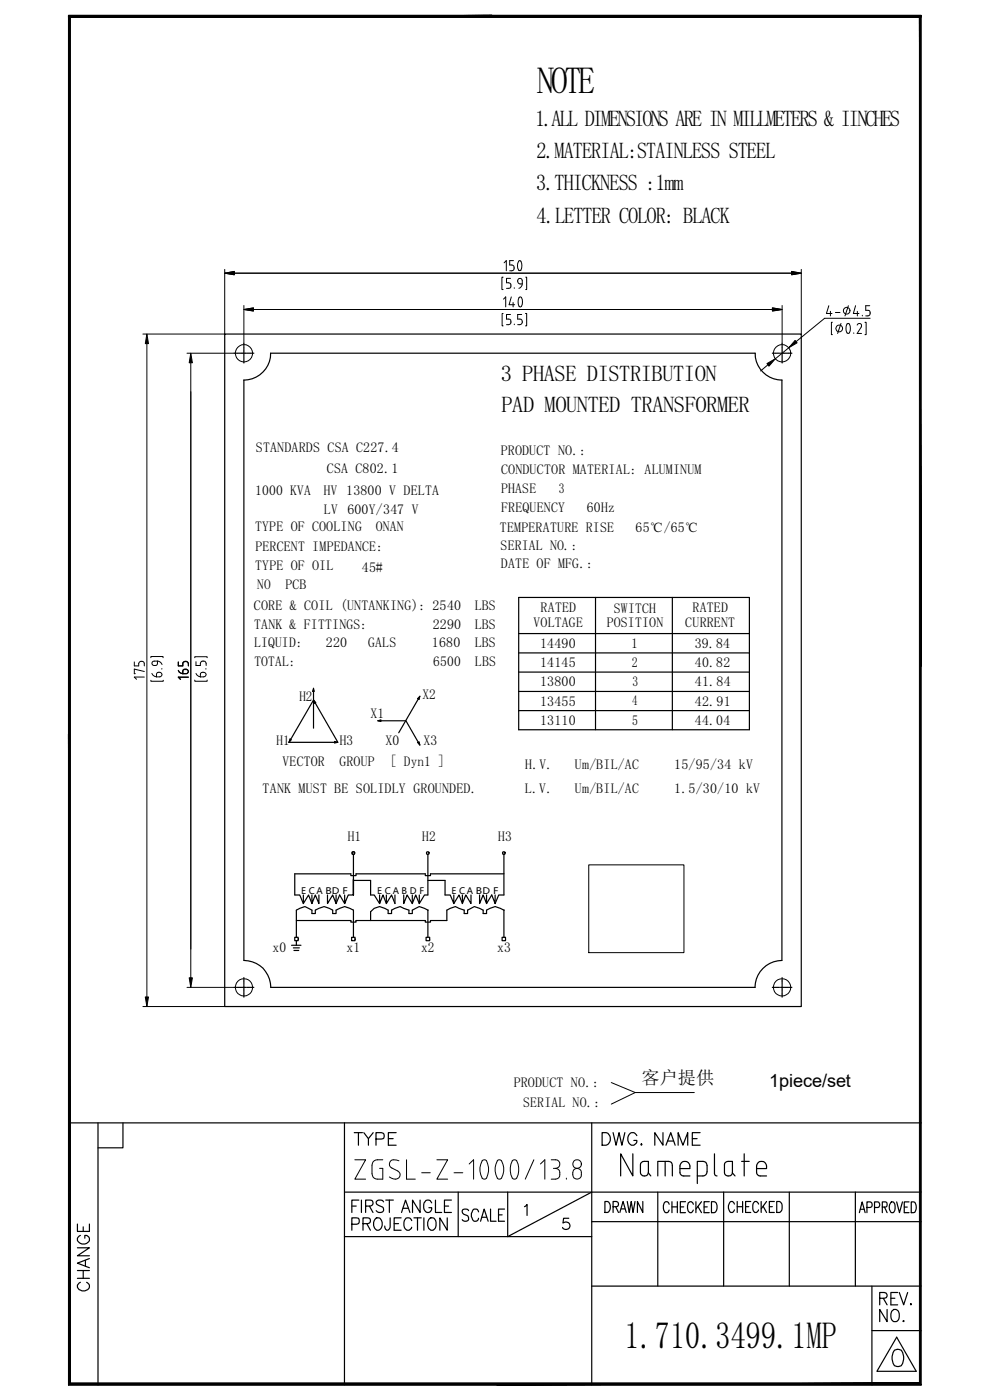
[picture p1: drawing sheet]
<svg xmlns="http://www.w3.org/2000/svg" width="210mm" height="297mm" viewBox="0 0 210 297" stroke-linecap="round" stroke-linejoin="round" font-family="sans-serif">
<g fill="none" stroke="#000" stroke-width=".25">
<path d="M14.5 3.3v290.5h180.9M47.7 70.9h122.3v142.6h-122.3zM49.7 74.9h.5M50.3 74.9h.1M50.5 74.9h.6M51.2 74.9h.2M51.4 74.9h.7M51.7 72.9v.5M51.7 73.5v.1M51.7 73.7v.6M51.7 74.4v.1M51.7 74.6v.6"/>
<path d="M51.7 75.4h.1M51.7 75.6v.6M51.7 76.3v.1M51.7 76.5v.5M52.2 74.9h.1M52.4 74.9h.6M53.1 74.9h.1M53.3 74.9h.5M163.8 74.9h.6M164.5 74.9h.1M164.7 74.9h.6M165.4 74.9h.1"/>
<path d="M165.6 74.9h.6M165.9 72.9v.5M165.9 73.5v.1M165.9 73.7v.6M165.9 74.4v.1M165.9 74.6v.6M165.9 75.4h.1M165.9 75.6v.6M165.9 76.3v.1M165.9 76.5v.5M166.3 74.9h.1M166.5 74.9h.6"/>
<path d="M167.2 74.9h.1M167.4 74.9h.6M51.7 80.6a5.7 5.7 0 0 0 5.7-5.7h102.8a5.7 5.7 0 0 0 5.7 5.7M51.7 80.6v123.2a5.6 5.6 0 0 1 5.7 5.7M165.9 80.6v123.2a5.8 5.8 0 0 0-5.8 5.7M110 126.7h49v28.1h-49zM110 134.4h49M110 138.5h49M126.3 126.7v28.1M142.6 126.7v28.1M37.8 142.2a1.43 1.43 0 0 0 2.1 .5 .56 .56 0 0 0-.5-.7 .56 .56 0 0 0-.6 .5v.4M37.8 140.5v.8h1v-.5a.6 .6 0 0 1 .6-.5 .6 .6 0 0 1 .6 .5v.5"/>
<path d="M40 143.7h-2.2l.5 .4M66.5 148.5l5.2 9h-10.4zM66.5 146.7v7.8M80.1 152.9h6l3 5.2M89.1 147.7l-4.5 7.7M110 142.6h49M110 146.7h49M110 150.7h49M62.5 198.8h.7v.8h-.7zM62.9 198.8v-5.7l1.8-.8 1.5 .8v.7h.7v-.7l1.8-.8 1.9 .8v.7h.7v-.7l1.8-.8 1.9 .8v5.7M62.9 199.6v.9M64.3 189.9v1.8"/>
<path d="M66.2 189.9v1.8l.7-1.8 .7 1.8v-1.8M69.5 189.9v1.8l1.1-1.8 .7 1.8v-1.8M71.3 191.7l.8-1.8 1 1.8M74.6 198.8h.7v.8h-.7zM74.7 180.8h.5v.4h-.5zM75 181.3v8.6v-3.3v3.3h-1.1l-.8 1.8v-1.8M75 186.8h3.6v3.1h.8l1.1 1.8M80.5 189.9v1.8l.7-1.8 .8 1.8 1.1-1.8 .7 1.8v-1.8M82 189.9v1.8M87.5 189.9v1.8M88.9 189.9v1.8M90.4 198.8h.7v.8h-.7z"/>
<path d="M90.5 180.8h.5v.4h-.5zM90.8 193.1l-1.9-.8-1.4 .8v.7h-.8v-.7l-1.8-.8-1.8 .8v.7h-.8v-.7l-1.8-.8-1.1 .4-.8 .7v1.9M90.8 181.3v8.6h-.8l-1.1 1.8-.7-1.8-.7 1.8-1.1-1.8-.8 1.8v-1.8M90.8 186.8h3.6v3.1h1.1l.8 1.8v-1.8M90.8 193.1v5.7M90.8 193.1h.1M98.1 189.9v1.8M99.9 189.9v1.8l-1.1-1.8-.7 1.8-.7-1.8-1.1 1.8M101.7 189.9v1.8l.8-1.8 .7 1.8v-1.8M105 189.9v1.8l-.7-1.8-1.1 1.8M106.5 198.8h.7v.8h-.7zM106.6 180.8h.5v.4h-.5z"/>
<path d="M106.9 193.1l-1.9-.8-1.8 .8v.7h-.7v-.7l-1.9-.8-1.4 .8v.7h-.7v-.7l-1.9-.8-1.8 .8v2.2h-3.5v.3h-1.1v-.3h-14.7v.3h-1.1v-.3h-11.5M106.9 185.4h-15.6v.4h-1.1v-.4h-14.7v.4h-1.1v-.4h-11.9v4.5h1.1l.7 1.8 1.1-1.8 .8 1.8M106.9 181.3v8.6h-1.1l-.8 1.8M106.9 193.1h.1M106.9 193.1v5.7M49.7 209.5h.5M50.3 209.5h.1M50.5 209.5h.6M51.2 209.5h.2M51.4 209.5h.7M51.7 207.4v.5M51.7 208v.2"/>
<path d="M51.7 208.2v.6M51.7 209h.1M51.7 209.2v.6M51.7 209.9v.1M51.7 210.1v.6M51.7 210.8v.1M51.7 211v.5M52.2 209.5h.1M52.4 209.5h.6M53.1 209.5h.1M53.3 209.5h.5M57.4 209.5h102.8"/>
<path d="M61.8 200.5h2M62.2 201.1h1.3M62.4 201.6h1M163.8 209.5h.6M164.5 209.5h.1M164.7 209.5h.6M165.4 209.5h.1M165.6 209.5h.6M165.9 207.4v.5M165.9 208v.2M165.9 208.2v.6M165.9 209h.1"/>
<path d="M165.9 209.2v.6M165.9 209.9v.1M165.9 210.1v.6M165.9 210.8v.1M165.9 211v.5M166.3 209.5h.1M166.5 209.5h.6M167.2 209.5h.1M167.4 209.5h.6M14.5 238.2h180.9M20.8 238.2v55.6M26.1 238.2v5.3h-5.3"/>
<path d="M73.1 238.2v55.6M125.5 238.2v55.6M16.4 259.7v1.5h2.6v-1.5M73.1 252.9h122.3M74.6 259.7l1.4-.1 .2-.4-.2-.8h-1.4v2.6M74.6 255.9h1M75.1 240.3h1.8M76 240.3v2.7M76.1 254.6h-1.5v2.6M76.7 254.6v2.6M77 259.6l1.4-.1 .2-.4-.1-.5-.5-.2h-1v2.6M77.2 240.3l.9 1.3v1.4"/>
<path d="M77.6 255.9h1l.3-.2a.63 .63 0 0 0 .2-.7 .63 .63 0 0 0-.5-.4h-1v2.6M77.8 259.6l.8 1.4M78.4 255.9l.7 1.3M79.2 240.3l-1.1 1.3M79.7 258.4a.91 .91 0 0 1 1.4 .9 1.22 1.22 0 0 1-1.2 1.7 1.65 1.65 0 0 1-.2-2.6zM79.8 241.6h1.5a.73 .73 0 0 0 .2-.8 .73 .73 0 0 0-.6-.5h-1.1v2.7M81.4 255a.85 .85 0 0 0-.9-.4 .85 .85 0 0 0-.7 .6 2.52 2.52 0 0 0 1.5 1 .63 .63 0 0 1-.5 1h-.5l-.5-.4M81.8 254.6h1.6M82.4 241.6h1M82.6 254.6v2.6M82.8 258.4v2a.73 .73 0 0 1-.8 .6l-.3-.3-.1-.6M83.6 259.6h.9"/>
<path d="M84 240.3h-1.6v2.7h1.6M85.1 258.4h-1.5v2.6h1.5M85.2 257.2l.8-2.6 1 2.6M85.5 256.3h1.2M87.3 259a.85 .85 0 0 0-1-.6 .85 .85 0 0 0-.6 .9 1.18 1.18 0 0 0 1.1 1.7l.5-.6M87.8 258.4h1.6M88.6 258.4v2.6M89.1 254.6v2.6l-1.6-2.6v2.6M89.9 258.4v2.6M91.2 258.4h.7a1.62 1.62 0 0 1 0 2.6 1.18 1.18 0 0 1-1.2-1.7zM91.6 255.2a.87 .87 0 0 0-1.1-.6 .87 .87 0 0 0-.6 1 1.22 1.22 0 0 0 1.1 1.6 .93 .93 0 0 0 .6-1h-.6M92.4 254.6v2.6h1.3"/>
<path d="M94.3 255.9h.9M94.9 258.4v2.6l-1.6-2.6v2.6M95.8 254.6h-1.5v2.6h1.5M97.2 252.9v9.4M99.4 256.8a.73 .73 0 0 0-.8-.3 .73 .73 0 0 0-.6 .6l.4 .5 .7 .3a.71 .71 0 0 1 .2 1 .71 .71 0 0 1-1.1 .1l-.2-.3M101.5 257.1l-.1-.3a.72 .72 0 0 0-1-.2 1.72 1.72 0 0 0 .2 2.5l.7-.1 .2-.6M101.9 259.1l.8-2.6 .8 2.6M102.2 258.2h1M104.1 256.5v2.6h1.1M105.7 257.7h.8M107 256.5h-1.3v2.6h1.3M107.7 252.9v9.4l17.8-9.4"/>
<path d="M111.3 256l.5-.5v2.4M120.6 258.4h-1.1l-.1 1.1a.84 .84 0 0 1 1.3-.1 .84 .84 0 0 1-.1 1.3 .84 .84 0 0 1-1.3-.3M125.5 259.2h69.9M127.7 240.3h.9a1.42 1.42 0 0 1 .9 1.3 1.42 1.42 0 0 1-.9 1.4h-.9zM128.3 254.9h.6a1.4 1.4 0 0 1 0 2.3h-.6zM130 256h.8a.56 .56 0 0 0 .4-.6 .56 .56 0 0 0-.4-.5h-.8v2.3M130 240.3l.7 2.7 .6-2.7 .6 2.7 .6-2.7M130.6 256l.6 1.2M131.5 257.2l.7-2.3 .6 2.3M131.7 256.5h.8M133.1 254.9l.4 2.3 .4-2.3 .4 2.3 .4-2.3M134.2 244.8v4.7l-2.5-4.7v4.7"/>
<path d="M135.1 240.9a.98 .98 0 0 0-1.1-.6 .98 .98 0 0 0-.8 1 1.26 1.26 0 0 0 1.3 1.7 .97 .97 0 0 0 .6-1.1h-.6M136.1 242.7l.1 .1-.1 .2-.2-.2zM136.1 246.6l.2-.2h1.2v2.3a.85 .85 0 0 1-.8 .8 .85 .85 0 0 1-.9-.8v-1.6zM136.4 254.9v2.3l-1.2-2.3v2.3M137.5 248.8l.5 .7M139.5 249.5v-3.1h2.2a.76 .76 0 0 1 .9 .9v2.2M139.5 252.9v19.9M140.6 240.3v2.7l-1.7-2.7v2.7M141.1 246.4v3.1M141.3 243l1-2.7 .9 2.7M141.6 242.1h1.3M141.9 255.5a.57 .57 0 0 0-.5-.6 .57 .57 0 0 0-.6 .6v1.2a.57 .57 0 0 0 .6 .6 .57 .57 0 0 0 .5-.6"/>
<path d="M142.5 254.9v2.4M142.5 256h1.2M143.7 254.9v2.4M143.8 243v-2.7l1.1 2.7 1-2.7v2.7M144.2 247.9h2.1a1.11 1.11 0 0 0-.7-1.5 1.11 1.11 0 0 0-1.4 1v1.3a.79 .79 0 0 0 .8 .8h1.3M144.3 256h.7M145.4 254.9h-1.1v2.4h1.1M146.9 241.6h1M147.1 255.5a.57 .57 0 0 0-.6-.6 .57 .57 0 0 0-.6 .6l-.1 .3a1.04 1.04 0 0 0 .8 1.5l.5-.6M147.6 254.9v2.4M147.9 249.5h1.2a.87 .87 0 0 0 .9-.9v-1.3a.81 .81 0 0 0-.9-.9h-1.2v4.7M148 255.9l.8 1.4"/>
<path d="M148.5 240.3h-1.6v2.7h1.6M148.8 254.9l-1.2 1.6M149.4 256h.6M150.5 254.9h-1.1v2.4h1.1M150.9 254.9h.6a1.39 1.39 0 0 1 0 2.4h-.6zM151.6 244.8v4.2v.3l.5 .2M153.5 252.9v19.9M153.9 246.6l.5-.2h1v2.3a.85 .85 0 0 1-.9 .8 .85 .85 0 0 1-.8-.8v-1.6zM155.4 248.8l.5 .7M155.8 255.4a.6 .6 0 0 0-.9-.4 1.58 1.58 0 0 0 .1 2.2 .66 .66 0 0 0 .8-.5M156.4 254.9v2.3M156.4 256h1.1"/>
<path d="M157.3 246.4h1.6M157.5 254.9v2.3M157.9 244.8v4.7M158.2 256h.6M159.3 254.9h-1.1v2.3h1.1M160.5 247.9h2.1a1.11 1.11 0 0 0-.7-1.5 1.11 1.11 0 0 0-1.4 1v1.3a.8 .8 0 0 0 .7 .8h1.4M160.9 255.4a.62 .62 0 0 0-.9-.4 1.78 1.78 0 0 0 .1 2.2 .74 .74 0 0 0 .8-.5M161.5 254.9v2.3M161.9 255.9l.7 1.3M162.6 254.9l-1.1 1.6M163.2 256h.6M164.3 254.9h-1.1v2.3h1.1"/>
<path d="M164.8 254.9h.6a1.46 1.46 0 0 1 0 2.3h-.6zM167.4 252.9v19.9M181.4 252.9v19.9M182.3 257.3l.6-2.3 .6 2.3M182.5 256.5h.8M183.9 256.2l.9-.1a.64 .64 0 0 0-.2-1.1h-.7v2.3M185.5 256.2h.7a.64 .64 0 0 0 .4-.6 .64 .64 0 0 0-.4-.6h-.7v2.3M187.2 256.1h.6a.61 .61 0 0 0 .4-.6 .61 .61 0 0 0-.4-.5h-.6v2.3M187.6 256.1l.6 1.2M189 255.1l.1-.1a.68 .68 0 0 1 .8 .9l-.1 .8a.55 .55 0 0 1-.8 .5l-.2-.3a1.66 1.66 0 0 1 .2-1.8zM190.2 255l.6 2.3 .6-2.3M191.8 256.1h.6"/>
<path d="M192.8 255h-1v2.3h1M193.3 255l.8 .1 .3 .8-.1 .8-.2 .5-.3 .1h-.5zM16.4 264.7h2.6l-2.6 1.7h2.6M16.4 271.2h2.6M16.4 269.5h2.6M17.1 272a.84 .84 0 0 0-.7 .9 .84 .84 0 0 0 .7 .8 1.13 1.13 0 0 0 1.3 0 1.13 1.13 0 0 0 .4-1.3l-.4-.4M17.1 262.1a.86 .86 0 0 0-.5 1.3 1.43 1.43 0 0 0 2.4-.2 .89 .89 0 0 0-.6-1.1h-.4v.6M17.7 260.3v.9M17.7 269.5v1.7M18.1 267.4v1.2M19 267l-2.6 1 2.6 .9M73.1 262.3h52.4"/>
<path d="M125.5 272.8h69.9M185 272.8v21M186.6 275.4l1.4-.1a.63 .63 0 0 0 0-1l-1.4-.1v2.6M187.4 275.4l.8 1.4M188.2 277.8v2.6l-1.6-2.6v2.6M189 275.4h.8M189.2 278.1l.4-.3a1.12 1.12 0 0 1 1.2 1.6 .9 .9 0 0 1-.9 1 .9 .9 0 0 1-.9-1zM190.4 274.2h-1.4v2.6h1.4M190.8 274.2l.9 2.6 .8-2.6M193.2 276.6l.1 .1-.1 .1zM185 282.3h10.4M189.7 286.4a1.19 1.19 0 0 1 1.8 .5 2.93 2.93 0 0 1-.3 2.8 1.19 1.19 0 0 1-1.8-.5 2.9 2.9 0 0 1 .3-2.8z"/>
<path d="M190.2 283.7l4.2 7.2h-8.4zM191.5 280.3l.2-.1 .1 .1z"/>
</g>
<path d="M14.5 3.5h180.9M14.7 3.3v290.5" fill="none" stroke="#000" stroke-width=".42"/>
<g fill="none" stroke="#000" stroke-width=".21">
<path d="M14.5 3.3h89.9l-89.9 .4zM14.5 3.7l89.9-.4h91l-.4 .4zM14.5 3.3l.4 .4v289.7l-.4-137.7zM14.5 3.3h89.9l-89.5 .4zM14.9 3.7l89.5-.4h91v.4zM195 3.7l.4 137.7v152.4l-.4-.4zM195.4 3.3v138.1l-.4-137.7zM47.7 58l2-.4v.7zM47.7 57.1v13.8h-17.4M49.7 58h118.2M106.7 58.8h-.2v2.6h.2M106.9 55.8l.5-.5v2.1"/>
<path d="M108.3 59.1h-.9v.9h.5a.61 .61 0 0 1 .5 .6 .61 .61 0 0 1-.5 .6h-.5M108.9 55.3h-.8v.9h.5a.63 .63 0 0 1 .5 .6 .63 .63 0 0 1-.5 .6h-.5M110.2 55.3h.1a1.66 1.66 0 0 1 0 2.1h-.1a1.66 1.66 0 0 1 0-2.1zM111.5 58.8h.2v2.6h-.2M167.9 57.6l2.1 .4-2.1 .3zM170 57.1v13.8M31.2 70.9l.3 2h-.7zM31.2 72.9v138.6M39.7 74.9h10M40.5 74.9l.3 2.1h-.7zM40.5 77v130.4M51.7 65.7l2.1-.4v.7z"/>
<path d="M51.7 64.8v8.1M51.8 65.7l2-.4v.7zM53.8 65.7h110.1M106.7 66.5h-.2v2.6h.2M106.8 63.5l.5-.5v2.1M108.3 66.7h-.9v1h.5a.61 .61 0 0 1 .5 .6 .61 .61 0 0 1-.5 .6h-.5M108.5 63l-.5 1.6h1.2M108.8 64.2v.9M109.1 61v.2M109.1 68.7v.2M110.1 63.1l.3-.1a1.66 1.66 0 0 1 0 2.1h-.1a1.61 1.61 0 0 1-.2-2zM110.7 66.7h-.9v1h.5a.6 .6 0 0 1 .5 .6 .6 .6 0 0 1-.5 .6h-.5"/>
<path d="M110.8 60.2h-.5a.55 .55 0 0 1-.5-.7 .55 .55 0 0 1 .9-.2 1.37 1.37 0 0 1-.6 1.9M111.5 66.5h.2v2.6h-.2M162.7 77.1l1.8-1-1.4 1.6zM162.9 77.4l-1.6 1.3M163.8 65.3l2.1 .4-2.1 .3zM163.9 65.3l2 .4-2 .3zM165.9 64.8v8.1M167.3 73.8l-2.8 2.3M168.7 72.2l.4 .5-1.8 1.1zM175.8 64.9l-.5 1.6h1.2M176.1 66v1M176.6 68.4h-.2v2.6h.2"/>
<path d="M177.2 66.3h1M178.4 68.6l-.7 2.1M179.7 68.7l.3-.1a1.66 1.66 0 0 1 0 2.1h-.2a1.61 1.61 0 0 1-.1-2zM180 64.9l-.8 2.1M181.1 70.6v.1M181.5 64.9l-.5 1.6h1.2M181.8 69a.49 .49 0 0 1 .7-.3 .49 .49 0 0 1 .2 .6l-.9 1.4h1M181.9 66v1M182.9 66.9v.1M183.5 68.4h.2v2.6h-.2M184.5 64.9h-.9v.9h.5a.61 .61 0 0 1 .5 .6 .61 .61 0 0 1-.5 .6h-.5M184.6 67.5h-9.7l-6 5"/>
<path d="M32 139.5v-.2h2.6v.2M41.3 139.5v-.2h2.6v.2M14.5 155.7l.4 137.7-.4 .4zM28.5 140.4v.9h.9v-.5a.61 .61 0 0 1 .6-.5 .61 .61 0 0 1 .6 .5v.5M30.6 143.6h-2.1l.5 .5M30.6 142.5l-2.1-.6v1h.2M32 144.3v.2h2.6v-.2M32.2 142.9l.6 .6 .4 .1M33.4 142.7a.55 .55 0 0 1 .9 .1 .55 .55 0 0 1-.4 .8h-.7v-.7zM33.4 140.3v.4a.57 .57 0 0 1-.7 .5 .57 .57 0 0 1-.4-.7 1.47 1.47 0 0 1 2.1 .5M34.2 141.9h.2M37.8 142.2l.2 .4 .8 .3"/>
<path d="M37.8 140.4v.9h1v-.5a.61 .61 0 0 1 .6-.5 .61 .61 0 0 1 .6 .5v.5M39 142a.55 .55 0 0 1 .8 .1 .55 .55 0 0 1-.3 .8h-.7v-.7zM40 143.6h-2.2l.5 .5M41.3 144.3v.2h2.6v-.2M41.6 142.9l.2 .3 .7 .4M41.6 140.4v.8h.9v-.5a.63 .63 0 0 1 .6-.5 .63 .63 0 0 1 .6 .5v.5M42.5 142.8a.58 .58 0 0 1 .9-.2 .58 .58 0 0 1 .1 .9l-1 .1zM43.6 141.9h.1M61.5 156.7l.3 .2-.5 .6zM66.5 148.5l.5 .6-.3 .1zM66.5 146l.2 .7h-.4zM71 157.3l.7 .2-.7 .1z"/>
<path d="M80.1 152.9l.7-.2v.4zM88.6 157.5l.3-.1 .2 .7zM89.1 147.7l-.2 .7-.3-.2zM106.9 181h.1M124.9 183.5h20.2v18.6h-20.2zM30.3 213.5h17.4M30.8 211.5h.7l-.3 2zM39.7 209.5h10M40.1 207.4h.7l-.3 2.1zM129.7 229.7l5 2.1M134.7 231.8l-5 2.4M134.7 231.8h12.6"/>
<path d="M75.3 246h2.3l-2.3 4.1h2.3M81.2 246h-1.1a1.12 1.12 0 0 0-1.2 1.2v1.8a1.12 1.12 0 0 0 1.2 1.1h1.1v-2.2h-.7M84.6 246.3a1.4 1.4 0 0 0-1.9 .3 .87 .87 0 0 0 .4 1.2l1.3 .6a.96 .96 0 0 1 .4 1.3 .96 .96 0 0 1-1.3 .4l-.9-.4M86.2 246v4.1h1.9M89.5 248.8h1.8M92.7 246h2.3l-2.3 4.1h2.3M96.3 248.8h1.9M99.5 246.9l1-.9v4.1M102.3 246.3a.62 .62 0 0 1 .9 0 3.6 3.6 0 0 1-.2 3.8h-.5a3.4 3.4 0 0 1-.2-3.8zM105.7 246.1h.5a3.2 3.2 0 0 1 0 4h-.5a3.4 3.4 0 0 1 0-4zM108.7 246.3a.62 .62 0 0 1 .9 0 3.6 3.6 0 0 1-.2 3.8h-.5a3.6 3.6 0 0 1-.2-3.8zM113.2 246l-1.8 4.1"/>
<path d="M114.6 246.9l1-.9v4.1M116.9 246h1a.91 .91 0 0 1 .8 1 .91 .91 0 0 1-.8 .9M117.4 247.9h.5M117.9 247.9a1.17 1.17 0 0 1 .9 1.1 1.17 1.17 0 0 1-.9 1.1h-1M120.1 249.9v.2M121.8 248.1a.99 .99 0 0 1 1.2 0 .99 .99 0 0 1 .3 1.1 .95 .95 0 0 1-1.2 .9 .95 .95 0 0 1-.6-1.3zM14.9 293.4h180.1l-89.6 .4h-90.9zM105.4 293.8l89.6-.4 .4 .4z"/>
<circle cx="51.8" cy="75" r="1.83"/>
<circle cx="165.9" cy="75" r="1.83"/>
<circle cx="178" cy="69.7" r=".72"/>
<circle cx="179.6" cy="65.9" r=".7"/>
<circle cx="51.8" cy="209.4" r="1.83"/>
<circle cx="165.9" cy="209.4" r="1.83"/>
<circle cx="122.4" cy="246.9" r=".92"/>
</g>
<path d="M195.2 3.3v290.5" fill="none" stroke="#000" stroke-width=".38"/>
<g fill="#000">
<path d="M47.7 58l2-.4v.7zM167.9 57.6l2.1 .4-2.1 .3zM31.2 70.9l.3 2h-.7zM40.5 74.9l.3 2.1h-.7zM51.8 65.7l2-.4v.7zM51.7 65.7l2.1-.4v.7zM162.7 77.1l1.8-1-1.4 1.6zM163.8 65.3l2.1 .4-2.1 .3zM163.9 65.3l2 .4-2 .3zM168.7 72.2l.4 .5-1.8 1.1zM61.5 156.7l.3 .2-.5 .6zM66.5 148.5l.5 .6-.3 .1z"/>
<path d="M66.5 146l.2 .7h-.4zM71 157.3l.7 .2-.7 .1zM80.1 152.9l.7-.2v.4zM88.6 157.5l.3-.1 .2 .7zM89.1 147.7l-.2 .7-.3-.2zM30.8 211.5h.7l-.3 2zM40.1 207.4h.7l-.3 2.1zM105.4 293.8l89.6-.4 .4 .4z"/>
<path d="M14.9 293.4h180.1l-89.6 .4h-90.9z" fill-rule="evenodd"/>
</g>
<g font-size="8">
<text x="114" y="19.7">NOTE</text>
<text x="132.5" y="286">1.710.3499.1MP</text>
</g>
<g font-size="4.8">
<text x="113.5" y="26.6">1.ALL DIMENSIONS ARE IN MILLMETERS &amp; IINCHES</text>
<text x="113.8" y="33.5">2.MATERIAL:STAINLESS STEEL</text>
<text x="113.7" y="40.4">3.THICKNESS :1mm</text>
<text x="113.8" y="47.2">4.LETTER COLOR: BLACK</text>
<text x="106.2" y="80.8">3 PHASE DISTRIBUTION</text>
<text x="106.4" y="87.5">PAD MOUNTED TRANSFORMER</text>
</g>
<g font-size="3.9">
<text x="136.1" y="230">客户提供</text>
<text x="163.2" y="230.7">1piece/set</text>
</g>
<g font-size="3">
<text x="54.3" y="95.9">STANDARDS CSA C227.4</text>
<text x="69.3" y="100.4">CSA C802.1</text>
<text x="106.2" y="96.4">PRODUCT NO.:</text>
<text x="106.3" y="100.5">CONDUCTOR MATERIAL: ALUMINUM</text>
<text x="54.1" y="104.9">1000 KVA</text>
<text x="68.7" y="104.9">HV 13800 V DELTA</text>
<text x="106.3" y="104.7">PHASE</text>
<text x="118.5" y="104.7">3</text>
<text x="54.1" y="112.7">TYPE OF COOLING</text>
<text x="68.7" y="109.1">LV 600Y/347 V</text>
<text x="79.8" y="112.6">ONAN</text>
<text x="106" y="112.9">TEMPERATURE RISE</text>
<text x="106.3" y="108.6">FREQUENCY</text>
<text x="124.5" y="108.6">60Hz</text>
<text x="134.8" y="112.9">65℃/65℃</text>
<text x="54.2" y="116.8">PERCENT IMPEDANCE:</text>
<text x="106.2" y="116.7">SERIAL NO.:</text>
<text x="54.1" y="120.9">TYPE OF OIL</text>
<text x="54.6" y="125">NO</text>
<text x="60.5" y="125">PCB</text>
<text x="76.8" y="121.3">45#</text>
<text x="106.3" y="120.5">DATE OF MFG.:</text>
<text x="53.8" y="129.3">CORE &amp; COIL (UNTANKING): 2540</text>
<text x="100.7" y="129.3">LBS</text>
<text x="114.7" y="129.9">RATED</text>
<text x="130.2" y="130">SWITCH</text>
<text x="146.9" y="129.9">RATED</text>
<text x="53.9" y="133.3">TANK &amp; FITTINGS:</text>
<text x="53.9" y="137.2">LIQUID:</text>
<text x="69.1" y="137.2">220</text>
<text x="78.1" y="137.2">GALS</text>
<text x="91.6" y="137.2">1680</text>
<text x="91.8" y="133.3">2290</text>
<text x="100.7" y="133.3">LBS</text>
<text x="100.7" y="137.2">LBS</text>
<text x="113.2" y="133">VOLTAGE</text>
<text x="114.6" y="137.5">14490</text>
<text x="128.7" y="133">POSITION</text>
<text x="133.9" y="137.4">1</text>
<text x="145.4" y="133">CURRENT</text>
<text x="147.4" y="137.5">39.84</text>
<text x="54" y="141.3">TOTAL:</text>
<text x="91.9" y="141.3">6500</text>
<text x="100.8" y="141.3">LBS</text>
<text x="114.6" y="141.6">14145</text>
<text x="134" y="141.5">2</text>
<text x="147.4" y="141.6">40.82</text>
<text x="63.5" y="148.7">H2</text>
<text x="89.6" y="148.3">X2</text>
<text x="114.6" y="145.6">13800</text>
<text x="114.6" y="149.7">13455</text>
<text x="134.1" y="149.6">4</text>
<text x="134.2" y="145.6">3</text>
<text x="147.4" y="145.6">41.84</text>
<text x="147.4" y="149.7">42.91</text>
<text x="78.6" y="152.4">X1</text>
<text x="114.6" y="153.8">13110</text>
<text x="134.1" y="153.7">5</text>
<text x="147.4" y="153.8">44.04</text>
<text x="58.6" y="158">H1</text>
<text x="72.1" y="158">H3</text>
<text x="81.8" y="158.1">X0</text>
<text x="89.8" y="158.1">X3</text>
<text x="59.9" y="162.5">VECTOR</text>
<text x="72" y="162.5">GROUP</text>
<text x="82.7" y="162.5">[ Dyn1 ]</text>
<text x="111.4" y="163.1">H.V.</text>
<text x="122" y="163.1">Um/BIL/AC</text>
<text x="143" y="163.1">15/95/34 kV</text>
<text x="55.7" y="168.2">TANK MUST BE SOLIDLY GROUNDED.</text>
<text x="111.3" y="168.2">L.V.</text>
<text x="122" y="168.2">Um/BIL/AC</text>
<text x="143" y="168.2">1.5/30/10 kV</text>
<text x="73.8" y="178.4">H1</text>
<text x="89.6" y="178.4">H2</text>
<text x="105.7" y="178.4">H3</text>
<text x="57.8" y="201.9">x0</text>
<text x="73.5" y="201.9">x1</text>
<text x="89.3" y="201.9">x2</text>
<text x="105.5" y="201.9">x3</text>
<text x="109" y="230.6">PRODUCT NO.:</text>
<text x="111" y="234.8">SERIAL NO.:</text>
</g>
<g font-size="1.9">
<text x="63.9" y="189.7">E C A BD F</text>
<text x="80" y="189.7">E C A B D F</text>
<text x="95.8" y="189.7">E C A BD F</text>
</g>
</svg>
